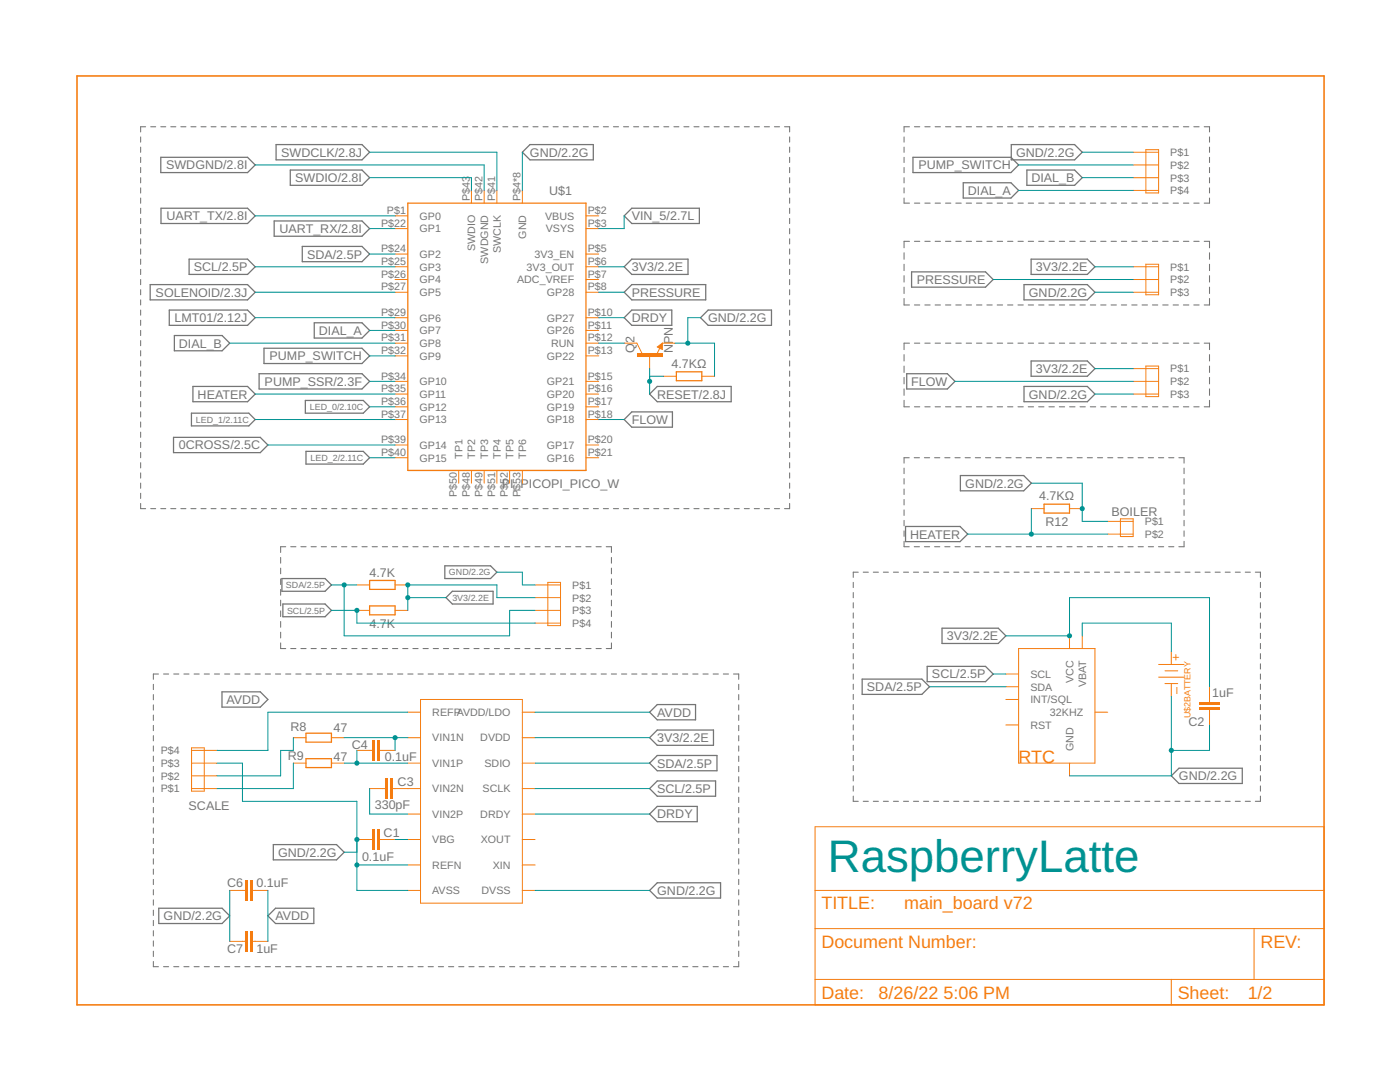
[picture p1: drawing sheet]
<svg xmlns="http://www.w3.org/2000/svg" width="279mm" height="216mm" viewBox="0 0 279 216" stroke-linecap="round" stroke-linejoin="round" font-family="sans-serif">
<g fill="none" stroke="#757575" stroke-width=".21">
<path d="M28.1 27.3v1.1M28.1 29.4v1M28.1 31.4v1M28.1 33.4v1.1M28.1 35.5v1M28.1 37.5v1M28.1 39.5v1.1M29.1 25.3h-1v1M30.1 25.3h1M32.1 25.3h1M34.1 25.3h1M36.1 25.3h1"/>
<path d="M38.1 25.3h1M40.1 25.3h1M42.1 25.3h1M44.1 25.3h1M46.1 25.3h1M48.1 25.3h1M50.1 25.3h1.1M52.2 25.3h1M54.2 25.3h1M56.2 25.3h1M58.2 25.3h1M60.2 25.3h1"/>
<path d="M62.2 25.3h1M64.2 25.3h1M66.2 25.3h1M68.2 25.3h1M70.2 25.3h1M72.2 25.3h1M74.3 25.3h.9M76.2 25.3h1.1M78.3 25.3h1M80.3 25.3h1M82.3 25.3h1M84.3 25.3h1"/>
<path d="M86.3 25.3h1M88.3 25.3h1M90.3 25.3h1M92.3 25.3h1M94.3 25.3h1M96.3 25.3h1M98.3 25.3h1.1M100.4 25.3h.9M102.4 25.3h1M104.4 25.3h1M106.4 25.3h1M108.4 25.3h1"/>
<path d="M110.4 25.3h1M112.4 25.3h1M114.4 25.3h1M116.4 25.3h1M118.4 25.3h1M120.4 25.3h1M122.4 25.3h1M124.4 25.3h1.1M126.4 25.3h1.1M128.5 25.3h1M130.5 25.3h1M132.5 25.3h1"/>
<path d="M134.5 25.3h1M136.5 25.3h1M138.5 25.3h1M140.5 25.3h1M142.5 25.3h1M144.5 25.3h1M146.5 25.3h1M148.5 25.3h1M150.5 25.3h1.1M152.5 25.3h1.1M154.6 25.3h1M156.6 25.3h1v1"/>
<path d="M157.6 27.3v1.1M157.6 29.4v1M157.6 31.4v1M157.6 33.4v1.1M157.6 35.5v1M157.6 37.5v1M157.6 39.5v1.1M180.4 27.3v1.1M180.4 29.4v1M180.4 31.4v1M180.4 33.4v1.1M180.4 35.5v1"/>
<path d="M180.4 37.5v1M180.4 39.5v1h1.1M181.5 25.3h-1.1v1M182.5 25.3h1.1M184.6 25.3h1M186.6 25.3h1.1M188.7 25.3h1.1M190.8 25.3h1M192.8 25.3h1.1M194.9 25.3h1.1M197 25.3h1M199 25.3h1.1"/>
<path d="M201.1 25.3h1M203.2 25.3h1M205.2 25.3h1.1M207.3 25.3h1M209.3 25.3h1.1M211.4 25.3h1.1M213.5 25.3h1M215.5 25.3h1.1M217.6 25.3h1.1M219.7 25.3h1M221.7 25.3h1.1M223.8 25.3h1.1"/>
<path d="M225.9 25.3h1M227.9 25.3h1.1M230 25.3h1.1M232.1 25.3h1M234.1 25.3h1.1M236.2 25.3h1.1M238.3 25.3h1M240.3 25.3h1.1v1M241.4 27.3v1.1M241.4 29.4v1M241.4 31.4v1M241.4 33.4v1.1"/>
<path d="M241.4 35.5v1M241.4 37.5v1M241.4 39.5v1h-1.1M28.1 41.6v1M28.1 43.6v1M28.1 45.6v1.1M28.1 47.6v1.1M28.1 49.7v1M28.1 51.7v1M28.1 53.7v1.1M28.1 55.8v1M28.1 57.8v1"/>
<path d="M28.1 59.8v1.1M157.6 41.6v1M157.6 43.6v1M157.6 45.6v1.1M157.6 47.6v1.1M157.6 49.7v1M157.6 51.7v1M157.6 53.7v1.1M157.6 55.8v1M157.6 57.8v1M157.6 59.8v1.1M180.4 50.4v1.3"/>
<path d="M180.4 52.7v1.3M180.4 55v1.3M180.4 57.3v1.3M180.4 59.6v1.3h1.1M181.5 48.2h-1.1v1.2M182.5 40.5h1.1M182.5 48.2h1.1M184.6 40.5h1M184.6 48.2h1M186.6 40.5h1.1M186.6 48.2h1.1M188.7 40.5h1.1"/>
<path d="M188.7 48.2h1.1M190.8 40.5h1M190.8 48.2h1M192.8 40.5h1.1M192.8 48.2h1.1M194.9 40.5h1.1M194.9 48.2h1.1M197 40.5h1M197 48.2h1M199 40.5h1.1M199 48.2h1.1M201.1 40.5h1"/>
<path d="M201.1 48.2h1M203.2 40.5h1M203.2 48.2h1M205.2 40.5h1.1M205.2 48.2h1.1M207.3 40.5h1M207.3 48.2h1M209.3 40.5h1.1M209.3 48.2h1.1M211.4 40.5h1.1M211.4 48.2h1.1M213.5 40.5h1"/>
<path d="M213.5 48.2h1M215.5 40.5h1.1M215.5 48.2h1.1M217.6 40.5h1.1M217.6 48.2h1.1M219.7 40.5h1M219.7 48.2h1M221.7 40.5h1.1M221.7 48.2h1.1M223.8 40.5h1.1M223.8 48.2h1.1M225.9 40.5h1"/>
<path d="M225.9 48.2h1M227.9 40.5h1.1M227.9 48.2h1.1M230 40.5h1.1M230 48.2h1.1M232.1 40.5h1M232.1 48.2h1M234.1 40.5h1.1M234.1 48.2h1.1M236.2 40.5h1.1M236.2 48.2h1.1M238.3 40.5h1"/>
<path d="M238.3 48.2h1M240.3 48.2h1.1v1.2M241.4 50.4v1.3M241.4 52.7v1.3M241.4 55v1.3M241.4 57.3v1.3M241.4 59.6v1.3h-1.1M28.1 61.9v1M28.1 63.9v1M28.1 65.9v1.1M28.1 68v1M28.1 70v1"/>
<path d="M28.1 72v1M28.1 74v1.1M28.1 76.1v1M28.1 78.1v1M157.6 61.9v1M157.6 63.9v1M157.6 65.9v1.1M157.6 68v1M157.6 70v1M157.6 72v1M157.6 74v1.1M157.6 76.1v1"/>
<path d="M157.6 78.1v1M180.4 70.8v1.2M180.4 73v1.3M180.4 75.3v1.3M180.4 77.6v1.3M180.4 79.9v1.3h1.1M181.5 68.5h-1.1v1.3M182.5 60.9h1.1M182.5 68.5h1.1M184.6 60.9h1M184.6 68.5h1M186.6 60.9h1.1"/>
<path d="M186.6 68.5h1.1M188.7 60.9h1.1M188.7 68.5h1.1M190.8 60.9h1M190.8 68.5h1M192.8 60.9h1.1M192.8 68.5h1.1M194.9 60.9h1.1M194.9 68.5h1.1M197 60.9h1M197 68.5h1M199 60.9h1.1"/>
<path d="M199 68.5h1.1M201.1 60.9h1M201.1 68.5h1M203.2 60.9h1M203.2 68.5h1M205.2 60.9h1.1M205.2 68.5h1.1M207.3 60.9h1M207.3 68.5h1M209.3 60.9h1.1M209.3 68.5h1.1M211.4 60.9h1.1"/>
<path d="M211.4 68.5h1.1M213.5 60.9h1M213.5 68.5h1M215.5 60.9h1.1M215.5 68.5h1.1M217.6 60.9h1.1M217.6 68.5h1.1M219.7 60.9h1M219.7 68.5h1M221.7 60.9h1.1M221.7 68.5h1.1M223.8 60.9h1.1"/>
<path d="M223.8 68.5h1.1M225.9 60.9h1M225.9 68.5h1M227.9 60.9h1.1M227.9 68.5h1.1M230 60.9h1.1M230 68.5h1.1M232.1 60.9h1M232.1 68.5h1M234.1 60.9h1.1M234.1 68.5h1.1M236.2 60.9h1.1"/>
<path d="M236.2 68.5h1.1M238.3 60.9h1M238.3 68.5h1M240.3 68.5h1.1v1.3M241.4 70.8v1.2M241.4 73v1.3M241.4 75.3v1.3M241.4 77.6v1.3M241.4 79.9v1.3h-1.1M28.1 80.1v1.1M28.1 82.2v1M28.1 84.2v1"/>
<path d="M28.1 86.2v1.1M28.1 88.3v1M28.1 90.3v1M28.1 92.3v1.1M28.1 94.4v1M28.1 96.4v1M28.1 98.4v1.1M157.6 80.1v1.1M157.6 82.2v1M157.6 84.2v1M157.6 86.2v1.1M157.6 88.3v1"/>
<path d="M157.6 90.3v1M157.6 92.3v1.1M157.6 94.4v1M157.6 96.4v1M157.6 98.4v1.1M180.4 93.4v1.1M180.4 95.5v1.1M180.4 97.6v1.1M180.4 99.7v1.1M181.5 91.3h-1.1v1.1M182.5 91.3h1M182.5 81.2h1.1"/>
<path d="M184.5 91.3h1M184.6 81.2h1M186.5 91.3h1.1M186.6 81.2h1.1M188.6 91.3h1M188.7 81.2h1.1M190.6 91.3h1M190.8 81.2h1M192.6 91.3h1.1M192.8 81.2h1.1M194.6 91.3h1.1M194.9 81.2h1.1"/>
<path d="M196.7 91.3h1M197 81.2h1M198.7 91.3h1M199 81.2h1.1M200.7 91.3h1.1M201.1 81.2h1M202.8 91.3h1M203.2 81.2h1M204.8 91.3h1M205.2 81.2h1.1M206.8 91.3h1.1M207.3 81.2h1"/>
<path d="M208.9 91.3h1M209.3 81.2h1.1M210.9 91.3h1M211.4 81.2h1.1M212.9 91.3h1.1M213.5 81.2h1M215 91.3h1M215.5 81.2h1.1M217 91.3h1M217.6 81.2h1.1M219 91.3h1M219.7 81.2h1"/>
<path d="M221.1 91.3h1M221.7 81.2h1.1M223.1 91.3h1M223.8 81.2h1.1M225.1 91.3h1M225.9 81.2h1M227.1 91.3h1.1M227.9 81.2h1.1M229.2 91.3h1M230 81.2h1.1M231.2 91.3h1M232.1 81.2h1"/>
<path d="M233.2 91.3h1.1M234.1 81.2h1.1M235.3 91.3h1v1.1M236.2 81.2h1.1M236.3 93.4v1.1M236.3 95.5v1.1M236.3 97.6v1.1M236.3 99.7v1.1M238.3 81.2h1M28.1 100.5v1h1M30.1 101.5h1M32.1 101.5h1"/>
<path d="M34.1 101.5h1M36.1 101.5h1M38.1 101.5h1M40.1 101.5h1M42.1 101.5h1M44.1 101.5h1M46.1 101.5h1M48.1 101.5h1M50.1 101.5h1.1M52.2 101.5h1M54.2 101.5h1M56 111.2v1.2"/>
<path d="M56 113.4v1.1M56 115.5v1.1M56 117.6v1.2M56 119.8v1.1M56.2 101.5h1M57 109.1h-1v1.1M58 109.1h1.1M58.2 101.5h1M60 109.1h1.1M60.2 101.5h1M62.1 109.1h1M62.2 101.5h1"/>
<path d="M64.1 109.1h1.1M64.2 101.5h1M66.1 109.1h1.1M66.2 101.5h1M68.2 109.1h1M68.2 101.5h1M70.2 109.1h1M70.2 101.5h1M72.2 101.5h1M72.2 109.1h1.1M74.3 101.5h.9M74.3 109.1h1"/>
<path d="M76.2 101.5h1.1M76.3 109.1h1M78.3 101.5h1M78.3 109.1h1.1M80.3 101.5h1M80.4 109.1h1M82.3 101.5h1M82.4 109.1h1M84.3 101.5h1M84.4 109.1h1.1M86.3 101.5h1M86.5 109.1h1"/>
<path d="M88.3 101.5h1M88.5 109.1h1M90.3 101.5h1M90.5 109.1h1.1M92.3 101.5h1M92.6 109.1h1M94.3 101.5h1M94.6 109.1h1M96.3 101.5h1M96.6 109.1h1M98.3 101.5h1.1M98.7 109.1h1"/>
<path d="M100.4 101.5h.9M100.7 109.1h1M102.4 101.5h1M102.7 109.1h1M104.4 101.5h1M104.8 109.1h1M106.4 101.5h1M106.8 109.1h1M108.4 101.5h1M108.8 109.1h1M110.4 101.5h1M110.8 109.1h1.1"/>
<path d="M112.4 101.5h1M112.9 109.1h1M114.4 101.5h1M114.9 109.1h1M116.4 101.5h1M116.9 109.1h1.1M118.4 101.5h1M119 109.1h1M120.4 101.5h1M121 109.1h1v1.1M122 111.2v1.2M122 113.4v1.1"/>
<path d="M122 115.5v1.1M122 117.6v1.2M122 119.8v1.1M122.4 101.5h1M124.4 101.5h1.1M126.4 101.5h1.1M128.5 101.5h1M130.5 101.5h1M132.5 101.5h1M134.5 101.5h1M136.5 101.5h1M138.5 101.5h1"/>
<path d="M140.5 101.5h1M142.5 101.5h1M144.5 101.5h1M146.5 101.5h1M148.5 101.5h1M150.5 101.5h1.1M152.5 101.5h1.1M154.6 101.5h1M157.6 100.5v1h-1M170.3 116.2v1M170.3 118.2v1.1M171.3 114.2h-1v1"/>
<path d="M172.3 114.2h1M174.3 114.2h1M176.3 114.2h1M178.3 114.2h1M180.3 114.2h1M180.4 101.7v1.1M180.4 103.8v1.1M180.4 105.9v1.1M180.4 108v1.1h1.1M182.3 114.2h1M182.5 109.1h1M184.3 114.2h1"/>
<path d="M184.5 109.1h1M186.3 114.2h1M186.5 109.1h1.1M188.3 114.2h1M188.6 109.1h1M190.3 114.2h1M190.6 109.1h1M192.3 114.2h1.1M192.6 109.1h1.1M194.4 114.2h1M194.6 109.1h1.1M196.4 114.2h1"/>
<path d="M196.7 109.1h1M198.4 114.2h1M198.7 109.1h1M200.4 114.2h1M200.7 109.1h1.1M202.4 114.2h1M202.8 109.1h1M204.4 114.2h1M204.8 109.1h1M206.4 114.2h1M206.8 109.1h1.1M208.4 114.2h1"/>
<path d="M208.9 109.1h1M210.4 114.2h1M210.9 109.1h1M212.4 114.2h1M212.9 109.1h1.1M214.4 114.2h1M215 109.1h1M216.4 114.2h1M217 109.1h1M218.4 114.2h1M219 109.1h1M220.4 114.2h1"/>
<path d="M221.1 109.1h1M222.4 114.2h1.1M223.1 109.1h1M224.5 114.2h1M225.1 109.1h1M226.5 114.2h1M227.1 109.1h1.1M228.5 114.2h1M229.2 109.1h1M230.5 114.2h1M231.2 109.1h1M232.5 114.2h1"/>
<path d="M233.2 109.1h1.1M234.5 114.2h1M236.3 101.7v1.1M236.3 103.8v1.1M236.3 105.9v1.1M236.3 108v1.1h-1M236.5 114.2h1M238.5 114.2h1M240.5 114.2h1M242.5 114.2h1M244.5 114.2h1M246.5 114.2h1"/>
<path d="M248.5 114.2h1M250.5 114.2h1v1M251.5 116.2v1M251.5 118.2v1.1M30.6 136.5v1.1M30.6 138.6v1M31.6 134.5h-1v1.1M32.6 134.5h1.1M34.7 134.5h1M36.7 134.5h1M38.7 134.5h1.1M40.8 134.5h1"/>
<path d="M42.8 134.5h1M44.8 134.5h1M46.9 134.5h1M48.9 134.5h1M50.9 134.5h1M52.9 134.5h1.1M55 134.5h1M56 121.9v1.1M56 124v1.2M56 126.2v1.1M56 128.3v1.1h1M57 134.5h1"/>
<path d="M58 129.4h1.1M59 134.5h1.1M60 129.4h1.1M61.1 134.5h1M62.1 129.4h1M63.1 134.5h1M64.1 129.4h1.1M65.1 134.5h1.1M66.1 129.4h1.1M67.2 134.5h1M68.2 129.4h1M69.2 134.5h1"/>
<path d="M70.2 129.4h1M71.2 134.5h1.1M72.2 129.4h1.1M73.3 134.5h1M74.3 129.4h1M75.3 134.5h1M76.3 129.4h1M77.3 134.5h1.1M78.3 129.4h1.1M79.4 134.5h1M80.4 129.4h1M81.4 134.5h1"/>
<path d="M82.4 129.4h1M83.4 134.5h1.1M84.4 129.4h1.1M85.4 134.5h1.1M86.5 129.4h1M87.5 134.5h1M88.5 129.4h1M89.5 134.5h1.1M90.5 129.4h1.1M91.5 134.5h1.1M92.6 129.4h1M93.6 134.5h1"/>
<path d="M94.6 129.4h1M95.6 134.5h1M96.6 129.4h1M97.6 134.5h1.1M98.7 129.4h1M99.7 134.5h1M100.7 129.4h1M101.7 134.5h1M102.7 129.4h1M103.7 134.5h1.1M104.8 129.4h1M105.8 134.5h1"/>
<path d="M106.8 129.4h1M107.8 134.5h1M108.8 129.4h1M109.8 134.5h1M110.8 129.4h1.1M111.9 134.5h1M112.9 129.4h1M113.9 134.5h1M114.9 129.4h1M115.9 134.5h1M116.9 129.4h1.1M117.9 134.5h1.1"/>
<path d="M119 129.4h1M120 134.5h1M122 134.5h1M122 121.9v1.1M122 124v1.2M122 126.2v1.1M122 128.3v1.1h-1M124 134.5h1.1M126.1 134.5h1M128.1 134.5h1M130.1 134.5h1.1M132.2 134.5h1"/>
<path d="M134.2 134.5h1M136.2 134.5h1.1M138.3 134.5h1M140.3 134.5h1M142.3 134.5h1.1M144.4 134.5h1M146.4 134.5h1v1.1M147.4 136.5v1.1M147.4 138.6v1M170.3 120.3v1M170.3 122.3v1M170.3 124.3v1.1"/>
<path d="M170.3 126.4v1M170.3 128.4v1M170.3 130.4v1.1M170.3 132.5v1M170.3 134.5v1M170.3 136.5v1.1M170.3 138.6v1M251.5 120.3v1M251.5 122.3v1M251.5 124.3v1.1M251.5 126.4v1M251.5 128.4v1"/>
<path d="M251.5 130.4v1.1M251.5 132.5v1M251.5 134.5v1M251.5 136.5v1.1M251.5 138.6v1M30.6 140.7v1M30.6 142.7v1M30.6 144.7v1.1M30.6 146.8v1M30.6 148.8v1.1M30.6 150.9v1M30.6 152.9v1.1"/>
<path d="M30.6 155v1M30.6 157v1.1M30.6 159.1v1M147.4 140.7v1M147.4 142.7v1M147.4 144.7v1.1M147.4 146.8v1M147.4 148.8v1.1M147.4 150.9v1M147.4 152.9v1.1M147.4 155v1M147.4 157v1.1"/>
<path d="M147.4 159.1v1M170.3 140.6v1M170.3 142.6v1M170.3 144.7v1M170.3 146.7v1M170.3 148.7v1M170.3 150.7v1.1M170.3 152.8v1M170.3 154.8v1M170.3 156.8v1.1M170.3 158.9v1h1M172.3 159.9h1"/>
<path d="M174.3 159.9h1M176.3 159.9h1M178.3 159.9h1M180.3 159.9h1M182.3 159.9h1M184.3 159.9h1M186.3 159.9h1M188.3 159.9h1M190.3 159.9h1M192.3 159.9h1.1M194.4 159.9h1M196.4 159.9h1"/>
<path d="M198.4 159.9h1M200.4 159.9h1M202.4 159.9h1M204.4 159.9h1M206.4 159.9h1M208.4 159.9h1M210.4 159.9h1M212.4 159.9h1M214.4 159.9h1M216.4 159.9h1M218.4 159.9h1M220.4 159.9h1"/>
<path d="M222.4 159.9h1.1M224.5 159.9h1M226.5 159.9h1M228.5 159.9h1M230.5 159.9h1M232.5 159.9h1M234.5 159.9h1M236.5 159.9h1M238.5 159.9h1M240.5 159.9h1M242.5 159.9h1M244.5 159.9h1"/>
<path d="M246.5 159.9h1M248.5 159.9h1M251.5 140.6v1M251.5 142.6v1M251.5 144.7v1M251.5 146.7v1M251.5 148.7v1M251.5 150.7v1.1M251.5 152.8v1M251.5 154.8v1M251.5 156.8v1.1M251.5 158.9v1h-1"/>
<path d="M30.6 161.1v1.1M30.6 163.2v1M30.6 165.2v1.1M30.6 167.3v1M30.6 169.3v1.1M30.6 171.4v1M30.6 173.4v1.1M30.6 175.5v1M30.6 177.5v1.1M30.6 179.6v1M147.4 161.1v1.1M147.4 163.2v1"/>
<path d="M147.4 165.2v1.1M147.4 167.3v1M147.4 169.3v1.1M147.4 171.4v1M147.4 173.4v1.1M147.4 175.5v1M147.4 177.5v1.1M147.4 179.6v1M30.6 181.6v1.1M30.6 183.7v1M30.6 185.7v1.1M30.6 187.7v1.1"/>
<path d="M30.6 189.8v1.1M30.6 191.9v1h1M32.6 192.9h1.1M34.7 192.9h1M36.7 192.9h1M38.7 192.9h1.1M40.8 192.9h1M42.8 192.9h1M44.8 192.9h1M46.9 192.9h1M48.9 192.9h1M50.9 192.9h1"/>
<path d="M52.9 192.9h1.1M55 192.9h1M57 192.9h1M59 192.9h1.1M61.1 192.9h1M63.1 192.9h1M65.1 192.9h1.1M67.2 192.9h1M69.2 192.9h1M71.2 192.9h1.1M73.3 192.9h1M75.3 192.9h1"/>
<path d="M77.3 192.9h1.1M79.4 192.9h1M81.4 192.9h1M83.4 192.9h1.1M85.4 192.9h1.1M87.5 192.9h1M89.5 192.9h1.1M91.5 192.9h1.1M93.6 192.9h1M95.6 192.9h1M97.6 192.9h1.1M99.7 192.9h1"/>
<path d="M101.7 192.9h1M103.7 192.9h1.1M105.8 192.9h1M107.8 192.9h1M109.8 192.9h1M111.9 192.9h1M113.9 192.9h1M115.9 192.9h1M117.9 192.9h1.1M120 192.9h1M122 192.9h1M124 192.9h1.1"/>
<path d="M126.1 192.9h1M128.1 192.9h1M130.1 192.9h1.1M132.2 192.9h1M134.2 192.9h1M136.2 192.9h1.1M138.3 192.9h1M140.3 192.9h1M142.3 192.9h1.1M144.4 192.9h1M147.4 181.6v1.1M147.4 183.7v1"/>
<path d="M147.4 185.7v1.1M147.4 187.7v1.1M147.4 189.8v1.1M147.4 191.9v1h-1"/>
</g>
<g fill="none" stroke="#757575" stroke-width=".25">
<path d="M32.1 31.4h17.3l1.5 1.5-1.5 1.5h-17.3zM55.1 28.9h17.1l1.6 1.5-1.6 1.5h-17.1zM57.9 33.9h14.3l1.6 1.6-1.6 1.5h-14.3zM104.2 30.4l1.6-1.5h12.6v3h-12.6zM182.2 31.4h19.6l1.5 1.5-1.5 1.5h-19.6zM192.2 36.5h9.6l1.5 1.5-1.5 1.5h-9.6zM201.8 28.9h12.7l1.5 1.5-1.5 1.5h-12.7zM204.9 33.9h9.6l1.5 1.6-1.5 1.5h-9.6zM30 56.8h19.4l1.5 1.5-1.5 1.5h-19.4zM32.1 41.6h17.3l1.5 1.5-1.5 1.5h-17.3zM37.7 51.7h11.7l1.5 1.5-1.5 1.6h-11.7zM54.7 44.1h17.5l1.6 1.5-1.6 1.5h-17.5z"/>
<path d="M60.3 49.2h11.9l1.6 1.5-1.6 1.5h-11.9zM124.6 58.3l1.5-1.5h14.7v3h-14.7zM124.6 43.1l1.5-1.5h13.5v3h-13.5zM124.6 53.2l1.5-1.5h11.2v3.1h-11.2zM181.9 54.3h14.8l1.5 1.5-1.5 1.5h-14.8zM204.4 56.8h12.6l1.5 1.5-1.5 1.5h-12.6zM205.8 51.7h11.2l1.5 1.5-1.5 1.6h-11.2zM33.8 61.9h15.6l1.5 1.5-1.5 1.5h-15.6zM34.8 67h9.5l1.5 1.5-1.5 1.5h-9.5zM38.5 77.1h10.9l1.5 1.5-1.5 1.6h-10.9zM51.7 74.6h20.5l1.6 1.5-1.6 1.5h-20.5zM52.7 69.5h19.5l1.6 1.5-1.6 1.5h-19.5z"/>
<path d="M60.9 79.9h11.6l1.3 1.3-1.3 1.2h-11.6zM62.7 64.4h9.5l1.6 1.5-1.6 1.6h-9.5zM124.6 63.4l1.5-1.5h8v3h-8zM129.6 78.6l1.6-1.5h14.7v3.1h-14.7zM139.8 63.4l1.5-1.5h12.7v3h-12.7zM181 74.6h8.1l1.5 1.5-1.5 1.5h-8.1zM204.4 77.1h12.6l1.5 1.5-1.5 1.6h-12.6zM205.8 72h11.2l1.5 1.6-1.5 1.5h-11.2zM34.6 87.3h17.3l1.6 1.5-1.6 1.5h-17.3zM38.2 82.4h11.5l1.2 1.3-1.2 1.3h-11.5zM61.1 90.1h11.4l1.3 1.2-1.3 1.3h-11.4zM124.6 83.7l1.5-1.5h8.1v3h-8.1z"/>
<path d="M191.7 94.9h12.6l1.5 1.5-1.5 1.5h-12.6zM56.3 115.4h8.6l1.2 1.3-1.2 1.3h-8.6zM88.8 112.9h9.1l1.3 1.3-1.3 1.2h-9.1zM90.3 118h8.1v2.5h-8.1l-1.3-1.2zM180.7 105.1h10.9l1.5 1.5-1.5 1.5h-10.9zM44.3 138h7.6l1.6 1.6-1.6 1.5h-7.6zM56.5 120.5h8.4l1.2 1.3-1.2 1.3h-8.4zM172.1 135.5h11.9l1.5 1.5-1.5 1.6h-11.9zM185 133h11.7l1.5 1.5-1.5 1.5h-11.7zM188 125.3h11.2l1.5 1.6-1.5 1.5h-11.2zM129.6 152.3l1.6-1.6h11.9v3.1h-11.9zM129.6 147.2l1.6-1.5h11.2v3h-11.2z"/>
<path d="M129.6 142.1l1.6-1.5h7.6v3h-7.6zM129.6 157.4l1.6-1.6h11.6v3.1h-11.6zM233.8 154.8l1.5-1.5h12.6v3h-12.6zM54.5 168.5h12.7l1.5 1.6-1.5 1.5h-12.7zM129.6 162.4l1.6-1.5h7.9v3.1h-7.9zM129.6 177.7l1.6-1.6h12.6v3.1h-12.6zM31.7 181.2h12.6l1.5 1.6-1.5 1.5h-12.6zM55 181.2h7.6v3.1h-7.6l-1.5-1.5z"/>
</g>
<path d="M15.4 15.2h248.8v185.3h-248.8z" fill="none" stroke="#f57c10" stroke-width=".32"/>
<path d="M127.1 68.5l1 2M131.2 69.2l1-.7v1.2zM131.7 69.5l-.6 1.2M162.7 165h101.5v35.5h-101.5zM162.7 177.7h101.5M162.7 185.3h101.5M162.7 195.4h101.5M233.8 195.4v5.1M250.3 185.3v10.1" fill="none" stroke="#f57c10" stroke-width=".2"/>
<path d="M131.7 69.2l.2-.1v.4l-.5-.3 .7-.5v.8" fill="none" stroke="#f57c10" stroke-width=".25"/>
<path d="M127.1 70.5h5.1v.8h-5.1z" fill-rule="evenodd" fill="#f57c10"/>
<path d="M127.1 70.5h5.1v.8h-5.1zM127.1 70.5v.8h5.1v-.8z" fill="#f57c10"/>
<g fill="none" stroke="#f57c10" stroke-width=".2">
<path d="M124.6 68.5h2.5M129.6 71v2.6M132.2 68.5h2.5M83.9 139.6h20.3v40.6h-20.3zM81.4 157.4h2.5M81.4 152.3h2.5M81.4 147.2h2.5M81.4 142.1h2.5M104.2 157.4h2.6M104.2 152.3h2.6M104.2 147.2h2.6M104.2 142.1h2.6"/>
<path d="M81.4 162.4h2.5M81.4 167.5h2.5M81.4 172.6h2.5M81.4 177.7h2.5M104.2 162.4h2.6M104.2 167.5h2.6M104.2 172.6h2.6M104.2 177.7h2.6"/>
</g>
<g fill="#f57c10">
<path d="M75.3 165.5h.5v4h-.5z" fill-rule="evenodd"/>
<path d="M74.3 165.5h.5v4h-.5z" fill-rule="evenodd"/>
</g>
<g fill="#f57c10">
<path d="M75.3 165.5h.5v4h-.5zM75.3 165.5v4h.5v-4z"/>
<path d="M74.3 165.5h.5v4h-.5zM74.3 165.5v4h.5v-4z"/>
</g>
<path d="M71.2 167.5h3.1M75.8 167.5h3" fill="none" stroke="#f57c10" stroke-width=".2"/>
<g fill="#f57c10">
<path d="M77.8 155.3h.5v4.1h-.5z" fill-rule="evenodd"/>
<path d="M76.8 155.3h.5v4.1h-.5z" fill-rule="evenodd"/>
</g>
<g fill="#f57c10">
<path d="M77.8 155.3h.5v4.1h-.5zM77.8 155.3v4.1h.5v-4.1z"/>
<path d="M76.8 155.3h.5v4.1h-.5zM76.8 155.3v4.1h.5v-4.1z"/>
</g>
<path d="M73.8 157.4h3M78.3 157.4h3.1" fill="none" stroke="#f57c10" stroke-width=".2"/>
<g fill="#f57c10">
<path d="M75.3 147.7h.5v4.1h-.5z" fill-rule="evenodd"/>
<path d="M74.3 147.7h.5v4.1h-.5z" fill-rule="evenodd"/>
</g>
<g fill="#f57c10">
<path d="M75.3 147.7h.5v4.1h-.5zM75.3 147.7v4.1h.5v-4.1z"/>
<path d="M74.3 147.7h.5v4.1h-.5zM74.3 147.7v4.1h.5v-4.1z"/>
</g>
<path d="M71.2 149.7h3.1M75.8 149.7h3" fill="none" stroke="#f57c10" stroke-width=".2"/>
<g fill="#f57c10">
<path d="M49.9 175.6h.5v4.1h-.5z" fill-rule="evenodd"/>
<path d="M48.9 175.6h.5v4.1h-.5z" fill-rule="evenodd"/>
</g>
<g fill="#f57c10">
<path d="M49.9 175.6h.5v4.1h-.5zM49.9 175.6v4.1h.5v-4.1z"/>
<path d="M48.9 175.6h.5v4.1h-.5zM48.9 175.6v4.1h.5v-4.1z"/>
</g>
<path d="M45.8 177.7h3.1M50.4 177.7h3.1" fill="none" stroke="#f57c10" stroke-width=".2"/>
<g fill="#f57c10">
<path d="M49.9 185.8h.5v4.1h-.5z" fill-rule="evenodd"/>
<path d="M48.9 185.8h.5v4.1h-.5z" fill-rule="evenodd"/>
</g>
<g fill="#f57c10">
<path d="M49.9 185.8h.5v4.1h-.5zM49.9 185.8v4.1h.5v-4.1z"/>
<path d="M48.9 185.8h.5v4.1h-.5zM48.9 185.8v4.1h.5v-4.1z"/>
</g>
<g fill="none" stroke="#f57c10" stroke-width=".2">
<path d="M200.7 139.6h2.6M200.7 137h2.6M200.7 134.5h2.6M203.3 129.4h15.2v22.9h-15.2zM213.4 126.9v2.5M216 126.9v2.5M58.5 147.2h2.6M58.5 152.3h2.6M66.1 147.2h2.6M66.1 152.3h2.6M200.7 144.7h2.6M213.4 152.3v2.5"/>
<path d="M218.5 142.1h2.6M45.8 187.8h3.1M50.4 187.8h3.1"/>
</g>
<path d="M61.1 146.3h5v1.8h-5zM61.1 151.4h5v1.8h-5z" fill="none" stroke="#f57c10" stroke-width=".25"/>
<g fill="#f57c10">
<path d="M239.4 140.1h4v.5h-4z" fill-rule="evenodd"/>
<path d="M239.4 141.1h4v.5h-4z" fill-rule="evenodd"/>
</g>
<g fill="#f57c10">
<path d="M239.4 140.1h4v.5h-4zM239.4 140.1v.5h4v-.5z"/>
<path d="M239.4 141.1h4v.5h-4zM239.4 141.1v.5h4v-.5z"/>
</g>
<g fill="none" stroke="#f57c10" stroke-width=".2">
<path d="M94.1 38v2.5M96.6 38v2.5M99.2 38v2.5M104.2 38v2.5M226.1 30.4h5.1M226.1 32.9h5.1M226.1 35.5h5.1M226.1 38h5.1M228.7 29.9h2.5v8.6h-2.5zM78.8 58.3h2.6M78.8 43.1h2.6M78.8 50.7h2.6"/>
<path d="M78.8 53.2h2.6M78.8 45.6h2.6M78.8 55.8h2.6M116.9 58.3h2.6M116.9 43.1h2.6M116.9 50.7h2.6M116.9 53.2h2.6M116.9 45.6h2.6M116.9 55.8h2.6M226.1 58.3h5.1M226.1 53.2h5.1M226.1 55.8h5.1"/>
<path d="M228.7 52.7h2.5v6.1h-2.5zM78.8 63.4h2.6M78.8 65.9h2.6M78.8 68.5h2.6M78.8 71h2.6M78.8 76.1h2.6M78.8 78.6h2.6M116.9 63.4h2.6M116.9 65.9h2.6M116.9 68.5h2.6M116.9 71h2.6M116.9 76.1h2.6"/>
<path d="M116.9 78.6h2.6M132.4 75.1h2.6M140.1 75.1h2.5M226.1 76.1h5.1M226.1 78.6h5.1M226.1 73.6h5.1M228.7 73h2.5v6.1h-2.5zM78.8 81.2h2.6M78.8 83.7h2.6M78.8 88.8h2.6M78.8 91.3h2.6M91.5 93.9v2.5"/>
<path d="M94.1 93.9v2.5M96.6 93.9v2.5M99.2 93.9v2.5M101.7 93.9v2.5M104.2 93.9v2.5M116.9 81.2h2.6M116.9 83.7h2.6M116.9 88.8h2.6M116.9 91.3h2.6M71.2 116.7h2.6M78.8 116.7h2.6M106.8 116.7h5.1"/>
<path d="M106.8 119.3h5.1M109.3 116.2h2.6v8.6h-2.6zM205.8 101.5h2.6M213.4 101.5h2.6M221.1 104h5M221.1 106.6h5M223.6 103.5h2.5v3.6h-2.5zM71.2 121.8h2.6M78.8 121.8h2.6M106.8 121.8h5.1M106.8 124.3h5.1M231.2 132.6h5.1"/>
<path d="M231.2 135.1h5.1M232.5 133.9h2.5M232.5 136.4h2.5M233.8 130v2.6M233.8 136.4v2.5M241.4 137v3.1M38.2 157.4h5.1M38.2 154.8h5.1M38.2 152.3h5.1M38.2 149.7h5.1M38.2 149.2h2.6v8.7h-2.6zM241.4 141.6v3.1"/>
</g>
<path d="M81.4 40.5h35.5v53.4h-35.5zM135 74.2h5.1v1.8h-5.1zM73.8 115.8h5v1.8h-5zM208.4 100.6h5v1.8h-5zM73.8 120.9h5v1.8h-5z" fill="none" stroke="#f57c10" stroke-width=".25"/>
<path d="M73.8 50.7h5M66.1 116.7h5.1M68.7 116.7v10.2h33v-5.1h5.1M185.5 137h15.2M106.8 152.3h22.8" fill="none" stroke="#009292" stroke-width=".2"/>
<circle cx="68.7" cy="116.7" r=".51" fill="#009292"/>
<path d="M68.2 116.7a.51 .51 0 0 1 1 0 .51 .51 0 0 1-1 0zM68.2 116.7a.51 .51 0 0 0 1 0 .51 .51 0 0 0-1 0z" fill="#009292"/>
<path d="M203.3 38h22.8M203.3 32.9h22.8M216 35.5h10.1M50.9 58.3h27.9M45.8 68.5h33M50.9 63.4h27.9M50.9 78.6h27.9M73.8 65.9h5M73.8 71h5M53.5 88.8h25.3M193.1 106.6h28M205.8 101.5v5.1" fill="none" stroke="#009292" stroke-width=".2"/>
<circle cx="205.8" cy="106.6" r=".51" fill="#009292"/>
<path d="M205.3 106.6a.51 .51 0 0 1 1 0 .51 .51 0 0 1-1 0zM205.3 106.6a.51 .51 0 0 0 1 0 .51 .51 0 0 0-1 0z" fill="#009292"/>
<g fill="none" stroke="#009292" stroke-width=".2">
<path d="M50.9 32.9h45.7v5.1M73.8 35.5h20.3v2.5M73.8 30.4h25.4v7.6M50.9 43.1h27.9M73.8 45.6h5M119.5 58.3h5.1M119.5 53.2h5.1M124.6 43.1v2.5h-5.1M198.2 55.8h27.9M218.5 53.2h7.6M218.5 73.6h7.6M200.7 126.9h12.7v-7.6h28v17.7"/>
<path d="M106.8 147.2h22.8"/>
</g>
<circle cx="213.4" cy="126.9" r=".51" fill="#009292"/>
<path d="M212.9 126.9a.55 .55 0 0 1 1.1 0 .55 .55 0 0 1-1.1 0zM212.9 126.9a.55 .55 0 0 0 1.1 0 .55 .55 0 0 0-1.1 0z" fill="#009292"/>
<path d="M81.4 119.3h7.6M106.8 119.3h-7.6v-2.6h-17.8v5.1" fill="none" stroke="#009292" stroke-width=".2"/>
<g fill="#009292">
<circle cx="81.4" cy="116.7" r=".51"/>
<circle cx="81.4" cy="119.3" r=".51"/>
</g>
<g fill="#009292">
<path d="M80.9 116.7a.51 .51 0 0 1 1 0 .51 .51 0 0 1-1 0zM80.9 116.7a.51 .51 0 0 0 1 0 .51 .51 0 0 0-1 0z"/>
<path d="M80.9 119.3a.51 .51 0 0 1 1 0 .51 .51 0 0 1-1 0zM80.9 119.3a.51 .51 0 0 0 1 0 .51 .51 0 0 0-1 0z"/>
</g>
<path d="M104.2 30.4v7.6M73.8 76.1h5M119.5 63.4h5.1M134.7 68.5h7.9v6.6M139.8 63.4h-2.5v5.1M106.8 162.4h22.8" fill="none" stroke="#009292" stroke-width=".2"/>
<circle cx="137.3" cy="68.5" r=".51" fill="#009292"/>
<path d="M136.8 68.5a.51 .51 0 0 1 1 0 .51 .51 0 0 1-1 0zM136.8 68.5a.51 .51 0 0 0 1 0 .51 .51 0 0 0-1 0z" fill="#009292"/>
<path d="M205.8 96.4h10.2v7.6h5.1" fill="none" stroke="#009292" stroke-width=".2"/>
<circle cx="216" cy="101.5" r=".51" fill="#009292"/>
<path d="M215.5 101.5a.51 .51 0 0 1 1 0 .51 .51 0 0 1-1 0zM215.5 101.5a.51 .51 0 0 0 1 0 .51 .51 0 0 0-1 0z" fill="#009292"/>
<path d="M43.3 152.3h5.1v7.6h22.8v17.8h10.2M45.8 177.7v10.1M68.7 170.1h2.5M71.2 172.6h10.2M106.8 177.7h22.8" fill="none" stroke="#009292" stroke-width=".2"/>
<g fill="#009292">
<circle cx="71.2" cy="167.5" r=".51"/>
<circle cx="71.2" cy="172.6" r=".51"/>
</g>
<g fill="#009292">
<path d="M70.7 167.5a.51 .51 0 0 1 1 0 .51 .51 0 0 1-1 0zM70.7 167.5a.51 .51 0 0 0 1 0 .51 .51 0 0 0-1 0z"/>
<path d="M70.7 172.6a.51 .51 0 0 1 1 0 .51 .51 0 0 1-1 0zM70.7 172.6a.51 .51 0 0 0 1 0 .51 .51 0 0 0-1 0z"/>
</g>
<path d="M216 30.4h10.1M218.5 58.3h7.6M218.5 78.6h7.6M233.8 138.9v15.9h-20.4M241.4 144.7v5h-7.6" fill="none" stroke="#009292" stroke-width=".2"/>
<circle cx="233.8" cy="149.7" r=".51" fill="#009292"/>
<path d="M233.3 149.7a.51 .51 0 0 1 1 0 .51 .51 0 0 1-1 0zM233.3 149.7a.51 .51 0 0 0 1 0 .51 .51 0 0 0-1 0z" fill="#009292"/>
<path d="M129.6 73.6v5M129.6 75.1h2.8M190.6 76.1h35.5M119.5 83.7h5.1M99.2 114.2h5v2.5h2.6" fill="none" stroke="#009292" stroke-width=".2"/>
<circle cx="129.6" cy="76.1" r=".51" fill="#009292"/>
<path d="M129.1 76.1a.55 .55 0 0 1 1.1 0 .55 .55 0 0 1-1.1 0zM129.1 76.1a.55 .55 0 0 0 1.1 0 .55 .55 0 0 0-1.1 0z" fill="#009292"/>
<path d="M119.5 68.5h5.1M68.7 147.2h12.7M78.8 147.2v2.5M78.8 167.5h2.6" fill="none" stroke="#009292" stroke-width=".2"/>
<circle cx="78.8" cy="147.2" r=".51" fill="#009292"/>
<path d="M78.3 147.2a.55 .55 0 0 1 1.1 0 .55 .55 0 0 1-1.1 0zM78.3 147.2a.55 .55 0 0 0 1.1 0 .55 .55 0 0 0-1.1 0z" fill="#009292"/>
<path d="M68.7 152.3h12.7M71.2 149.7v2.6" fill="none" stroke="#009292" stroke-width=".2"/>
<circle cx="71.2" cy="152.3" r=".51" fill="#009292"/>
<path d="M70.7 152.3a.51 .51 0 0 1 1 0 .51 .51 0 0 1-1 0zM70.7 152.3a.51 .51 0 0 0 1 0 .51 .51 0 0 0-1 0z" fill="#009292"/>
<path d="M50.9 53.2h27.9M66.1 121.8h5.1v2.5h35.6M198.2 134.5h2.5M58.5 147.2v2.5h-2.5v5.1h-12.7M73.8 157.4v5h7.6M81.4 142.1h-27.9v7.6h-10.2M106.8 142.1h22.8M106.8 157.4h22.8M53.5 177.7v10.1" fill="none" stroke="#009292" stroke-width=".2"/>
<circle cx="71.2" cy="121.8" r=".51" fill="#009292"/>
<path d="M70.7 121.8a.51 .51 0 0 1 1 0 .51 .51 0 0 1-1 0zM70.7 121.8a.51 .51 0 0 0 1 0 .51 .51 0 0 0-1 0z" fill="#009292"/>
<path d="M50.9 83.7h27.9M73.8 91.3h5M73.8 81.2h5M216 126.9v-2.6h17.8v5.7M58.5 152.3v5.1h-15.2" fill="none" stroke="#009292" stroke-width=".2"/>
<text font-size="9.1" fill="#009292" x="165.2" y="174">RaspberryLatte</text>
<g font-size="3.6" fill="#f57c10">
<text x="203.3" y="152.3">RTC</text>
<text x="163.9" y="181.5">TITLE:</text>
<text x="180.4" y="181.5">main_board v72</text>
<text x="163.9" y="189.1">Document Number:</text>
<text x="251.5" y="189.1">REV:</text>
<text x="163.9" y="199.3">Date:</text>
<text x="175.4" y="199.3">8/26/22</text>
<text x="188.3" y="199.3">5:06 PM</text>
<text x="235" y="199.3">Sheet:</text>
<text x="249" y="199.3">1/2</text>
</g>
<g font-size="2.5" fill="#757575">
<text x="33.2" y="33.8">SWDGND/2.8I</text>
<text x="56.1" y="31.3">SWDCLK/2.8J</text>
<text x="105.8" y="31.3">GND/2.2G</text>
<text x="183.3" y="33.8">PUMP_SWITCH</text>
<text x="202.8" y="31.3">GND/2.2G</text>
<text x="58.9" y="36.4">SWDIO/2.8I</text>
<text x="109.6" y="38.9">U$1</text>
<text x="193.2" y="38.9">DIAL_A</text>
<text x="205.8" y="36.4">DIAL_B</text>
<text x="33.2" y="44">UART_TX/2.8I</text>
<text x="55.8" y="46.5">UART_RX/2.8I</text>
<text x="126.1" y="44">VIN_5/2.7L</text>
<text x="61.3" y="51.6">SDA/2.5P</text>
<text x="31.1" y="59.2">SOLENOID/2.3J</text>
<text x="38.7" y="54.1">SCL/2.5P</text>
<text x="126.1" y="59.2">PRESSURE</text>
<text x="126.1" y="54.1">3V3/2.2E</text>
<text x="182.9" y="56.7">PRESSURE</text>
<text x="205.3" y="59.2">GND/2.2G</text>
<text x="206.7" y="54.1">3V3/2.2E</text>
<text x="34.8" y="64.3">LMT01/2.12J</text>
<text x="126.1" y="64.3">DRDY</text>
<text x="141.3" y="64.3">GND/2.2G</text>
<text x="35.7" y="69.4">DIAL_B</text>
<text x="53.8" y="71.9">PUMP_SWITCH</text>
<text x="63.6" y="66.8">DIAL_A</text>
<text x="126.6" y="70.5" transform="rotate(-90 126.6 70.5)">Q2</text>
<text x="134.3" y="70.5" transform="rotate(-90 134.3 70.5)">NPN</text>
<text x="52.8" y="77">PUMP_SSR/2.3F</text>
<text x="134" y="73.4">4.7KΩ</text>
<text x="181.9" y="77">FLOW</text>
<text x="206.7" y="74.4">3V3/2.2E</text>
<text x="39.4" y="79.5">HEATER</text>
<text x="131.2" y="79.5">RESET/2.8J</text>
<text x="205.3" y="79.5">GND/2.2G</text>
<text x="35.7" y="89.7">0CROSS/2.5C</text>
<text x="126.1" y="84.6">FLOW</text>
<text x="100.1" y="97.3">PI_PICOPI_PICO_W</text>
<text x="192.6" y="97.3">GND/2.2G</text>
<text x="207.4" y="99.8">4.7KΩ</text>
<text x="181.7" y="107.5">HEATER</text>
<text x="208.6" y="104.9">R12</text>
<text x="221.8" y="103">BOILER</text>
<text x="73.8" y="115.1">4.7K</text>
<text x="73.8" y="125.2">4.7K</text>
<text x="189" y="127.8">3V3/2.2E</text>
<text x="173" y="137.9">SDA/2.5P</text>
<text x="186" y="135.4">SCL/2.5P</text>
<text x="45.2" y="140.5">AVDD</text>
<text x="131.2" y="143">AVDD</text>
<text x="241.9" y="139.1">1uF</text>
<text x="58" y="145.8">R8</text>
<text x="66.6" y="146.1">47</text>
<text x="70.2" y="149.5">C4</text>
<text x="131.2" y="148.1">3V3/2.2E</text>
<text x="237.2" y="144.9">C2</text>
<text x="57.5" y="151.6">R9</text>
<text x="66.6" y="151.9">47</text>
<text x="76.8" y="151.8">0.1uF</text>
<text x="131.2" y="153.2">SDA/2.5P</text>
<text x="235.3" y="155.7">GND/2.2G</text>
<text x="37.6" y="161.7">SCALE</text>
<text x="74.8" y="161.4">330pF</text>
<text x="79.4" y="156.8">C3</text>
<text x="131.2" y="158.2">SCL/2.5P</text>
<text x="76.6" y="167">C1</text>
<text x="131.2" y="163.3">DRDY</text>
<text x="55.5" y="170.9">GND/2.2G</text>
<text x="72.3" y="171.8">0.1uF</text>
<text x="45.3" y="176.9">C6</text>
<text x="51.2" y="176.9">0.1uF</text>
<text x="131.2" y="178.6">GND/2.2G</text>
<text x="32.7" y="183.6">GND/2.2G</text>
<text x="55" y="183.6">AVDD</text>
<text x="45.3" y="190.1">C7</text>
<text x="51.2" y="190.1">1uF</text>
</g>
<g font-size="2.5" fill="#f57c10">
<text x="235.5" y="132" transform="rotate(-90 235.5 132)">+</text>
<text x="235.5" y="138.4" transform="rotate(-90 235.5 138.4)">–</text>
</g>
<g font-size="2.1" fill="#757575">
<text x="233.6" y="31.1">P$1</text>
<text x="233.6" y="33.7">P$2</text>
<text x="93.7" y="40.2" transform="rotate(-90 93.7 40.2)">P$43</text>
<text x="96.3" y="40.2" transform="rotate(-90 96.3 40.2)">P$42</text>
<text x="98.8" y="40.2" transform="rotate(-90 98.8 40.2)">P$41</text>
<text x="103.9" y="40.2" transform="rotate(-90 103.9 40.2)">P$4*8</text>
<text x="233.6" y="36.2">P$3</text>
<text x="233.6" y="38.8">P$4</text>
<text x="76" y="45.3">P$22</text>
<text x="77.2" y="42.7">P$1</text>
<text x="83.7" y="43.8">GP0</text>
<text x="83.7" y="46.4">GP1</text>
<text x="105" y="47.6" transform="rotate(-90 105 47.6)">GND</text>
<text x="108.8" y="43.8">VBUS</text>
<text x="108.9" y="46.4">VSYS</text>
<text x="117.3" y="42.7">P$2</text>
<text x="117.3" y="45.3">P$3</text>
<text x="76" y="52.9">P$25</text>
<text x="76" y="50.3">P$24</text>
<text x="83.7" y="54">GP3</text>
<text x="83.7" y="51.5">GP2</text>
<text x="94.9" y="50.1" transform="rotate(-90 94.9 50.1)">SWDIO</text>
<text x="97.4" y="52.6" transform="rotate(-90 97.4 52.6)">SWDGND</text>
<text x="99.9" y="50.5" transform="rotate(-90 99.9 50.5)">SWCLK</text>
<text x="105.1" y="54">3V3_OUT</text>
<text x="106.7" y="51.5">3V3_EN</text>
<text x="117.3" y="50.3">P$5</text>
<text x="117.3" y="52.9">P$6</text>
<text x="233.6" y="54">P$1</text>
<text x="76" y="58">P$27</text>
<text x="76" y="55.4">P$26</text>
<text x="83.7" y="59.1">GP5</text>
<text x="83.7" y="56.5">GP4</text>
<text x="103.2" y="56.5">ADC_VREF</text>
<text x="109.1" y="59.1">GP28</text>
<text x="117.3" y="58">P$8</text>
<text x="117.3" y="55.4">P$7</text>
<text x="233.6" y="56.5">P$2</text>
<text x="233.6" y="59.1">P$3</text>
<text x="76" y="63">P$29</text>
<text x="76" y="65.6">P$30</text>
<text x="83.7" y="64.2">GP6</text>
<text x="109.1" y="64.2">GP27</text>
<text x="117.3" y="65.6">P$11</text>
<text x="117.3" y="63">P$10</text>
<text x="76" y="68.1">P$31</text>
<text x="76" y="70.7">P$32</text>
<text x="83.7" y="66.7">GP7</text>
<text x="83.7" y="69.2">GP8</text>
<text x="83.7" y="71.8">GP9</text>
<text x="109.1" y="71.8">GP22</text>
<text x="109.1" y="66.7">GP26</text>
<text x="110" y="69.2">RUN</text>
<text x="117.3" y="68.1">P$12</text>
<text x="117.3" y="70.7">P$13</text>
<text x="76" y="75.7">P$34</text>
<text x="83.7" y="76.9">GP10</text>
<text x="109.1" y="76.9">GP21</text>
<text x="117.3" y="75.7">P$15</text>
<text x="233.6" y="74.3">P$1</text>
<text x="233.6" y="76.9">P$2</text>
<text x="76" y="78.3">P$35</text>
<text x="76" y="80.8">P$36</text>
<text x="76" y="83.4">P$37</text>
<text x="83.7" y="79.4">GP11</text>
<text x="83.7" y="81.9">GP12</text>
<text x="109.1" y="79.4">GP20</text>
<text x="109.1" y="81.9">GP19</text>
<text x="117.3" y="78.3">P$16</text>
<text x="117.3" y="80.8">P$17</text>
<text x="117.3" y="83.4">P$18</text>
<text x="233.6" y="79.4">P$3</text>
<text x="76" y="88.4">P$39</text>
<text x="83.7" y="84.5">GP13</text>
<text x="83.7" y="89.5">GP14</text>
<text x="109.1" y="84.5">GP18</text>
<text x="109.1" y="89.6">GP17</text>
<text x="117.3" y="88.4">P$20</text>
<text x="76" y="91">P$40</text>
<text x="83.7" y="92.1">GP15</text>
<text x="92.3" y="91.5" transform="rotate(-90 92.3 91.5)">TP1</text>
<text x="94.9" y="91.5" transform="rotate(-90 94.9 91.5)">TP2</text>
<text x="97.4" y="91.5" transform="rotate(-90 97.4 91.5)">TP3</text>
<text x="99.9" y="91.5" transform="rotate(-90 99.9 91.5)">TP4</text>
<text x="102.5" y="91.5" transform="rotate(-90 102.5 91.5)">TP5</text>
<text x="105" y="91.5" transform="rotate(-90 105 91.5)">TP6</text>
<text x="109.1" y="92.1">GP16</text>
<text x="117.3" y="91">P$21</text>
<text x="91.2" y="99.2" transform="rotate(-90 91.2 99.2)">P$50</text>
<text x="93.7" y="99.2" transform="rotate(-90 93.7 99.2)">P$48</text>
<text x="96.3" y="99.2" transform="rotate(-90 96.3 99.2)">P$49</text>
<text x="98.8" y="99.2" transform="rotate(-90 98.8 99.2)">P$51</text>
<text x="101.4" y="99.2" transform="rotate(-90 101.4 99.2)">P$52</text>
<text x="103.9" y="99.2" transform="rotate(-90 103.9 99.2)">P$53</text>
<text x="228.5" y="104.8">P$1</text>
<text x="228.5" y="107.3">P$2</text>
<text x="114.2" y="117.5">P$1</text>
<text x="114.2" y="120">P$2</text>
<text x="114.2" y="122.6">P$3</text>
<text x="114.2" y="125.1">P$4</text>
<text x="205.6" y="137.8">SDA</text>
<text x="205.6" y="135.3">SCL</text>
<text x="214.2" y="136.3" transform="rotate(-90 214.2 136.3)">VCC</text>
<text x="216.7" y="137.2" transform="rotate(-90 216.7 137.2)">VBAT</text>
<text x="86.3" y="142.9">REFPAVDD/LDO</text>
<text x="205.6" y="140.3">INT/SQL</text>
<text x="209.5" y="142.9">32KHZ</text>
<text x="86.3" y="148">VIN1N</text>
<text x="95.9" y="148">DVDD</text>
<text x="205.6" y="145.4">RST</text>
<text x="214.2" y="149.9" transform="rotate(-90 214.2 149.9)">GND</text>
<text x="32.1" y="155.6">P$2</text>
<text x="32.1" y="153">P$3</text>
<text x="32.1" y="150.5">P$4</text>
<text x="86.3" y="153">VIN1P</text>
<text x="96.7" y="153">SDIO</text>
<text x="32.1" y="158.1">P$1</text>
<text x="86.3" y="158.1">VIN2N</text>
<text x="96.3" y="158.1">SCLK</text>
<text x="86.3" y="163.2">VIN2P</text>
<text x="95.9" y="163.2">DRDY</text>
<text x="86.3" y="168.3">VBG</text>
<text x="86.3" y="173.3">REFN</text>
<text x="96" y="168.3">XOUT</text>
<text x="98.4" y="173.3">XIN</text>
<text x="86.3" y="178.4">AVSS</text>
<text x="96.1" y="178.4">DVSS</text>
</g>
<g font-size="1.8" fill="#757575">
<text x="61.8" y="81.8">LED_0/2.10C</text>
<text x="39.1" y="84.3">LED_1/2.11C</text>
<text x="62" y="92">LED_2/2.11C</text>
<text x="57.1" y="117.4">SDA/2.5P</text>
<text x="89.6" y="114.8">GND/2.2G</text>
<text x="90.3" y="119.9">3V3/2.2E</text>
<text x="57.3" y="122.4">SCL/2.5P</text>
</g>
<text font-size="1.8" fill="#f57c10" x="237.6" y="143.3" transform="rotate(-90 237.6 143.3)">U$2BATTERY</text>
</svg>
